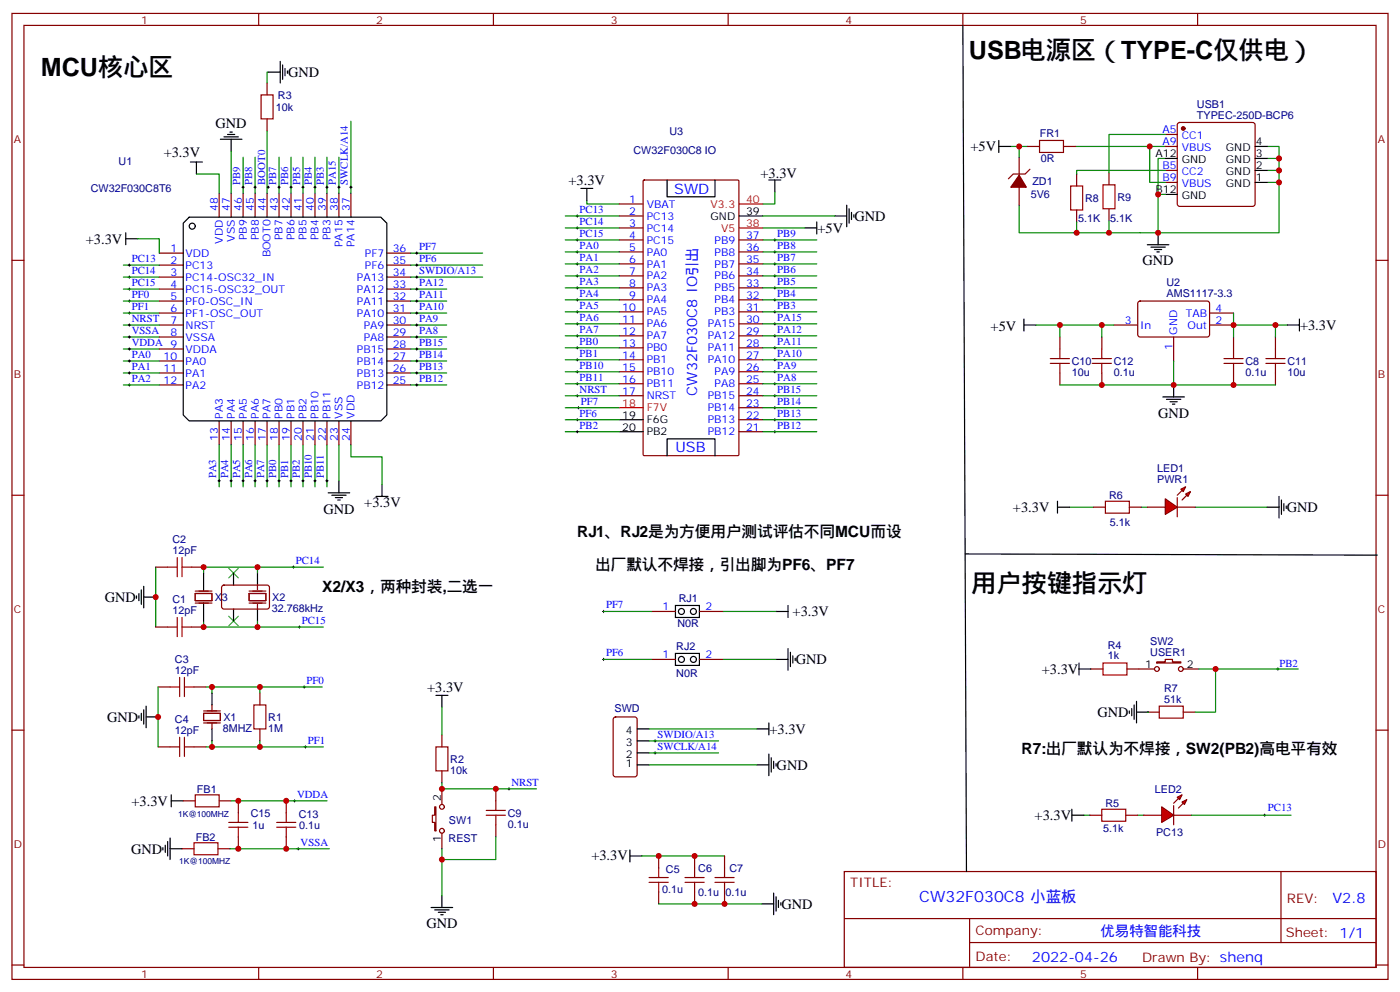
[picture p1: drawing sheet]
<svg xmlns="http://www.w3.org/2000/svg" width="412mm" height="292mm" viewBox="0 0 412 292" stroke-linecap="round" stroke-linejoin="round" font-family="sans-serif">
<g fill="none" stroke="#870000" stroke-width=".35">
<path d="M3.5 4h405.4v284.3h-405.4zM7.1 7.5h398.2v277.3h-398.2zM76.2 4v3.5M145.3 4v3.5M214.5 4v3.5M283.6 4v3.5M352.8 4v3.5M189.5 53.2l.3-.2h27.5l.3 .2 .1 80.6-.2 .3h-27.7l-.3-.2zM3.5 76.6h3.6M182.4 74.2h7M182.4 77.7h7M182.4 70.6h7"/>
<path d="M182.4 63.6h7M182.4 67.1h7M182.4 60h7M217.7 74.2h7M217.7 77.7h7M217.7 70.6h7M405.3 76.6h3.6M182.4 98.8h7M182.4 95.3h7M182.4 81.2h7M182.4 84.7h7M182.4 88.3h7"/>
<path d="M182.4 91.8h7M217.7 98.8h7M217.7 95.3h7M217.7 81.2h7M217.7 84.7h7M217.7 88.3h7M217.7 91.8h7M182.4 116.5h7M182.4 105.9h7M182.4 102.4h7M182.4 113h7M182.4 109.4h7"/>
<path d="M217.7 116.5h7M217.7 105.9h7M217.7 102.4h7M217.7 113h7M217.7 109.4h7M217.7 127.1h7M217.7 123.5h7M217.7 120h7M3.5 145.8h3.6M322.1 149.3h3.5M332.7 149.3h3.5M405.3 145.8h3.6"/>
<path d="M3.5 214.9h3.6M405.3 214.9h3.6M70.2 235.7v3.6M321 240h3.6M331.6 240h3.5M53.6 249.8h3.5M64.2 249.8h3.5M70.2 246.3v3.5M248.7 256.5h156.6v28.3h-156.6zM377.3 256.6v20.8M248.7 270.4h156.5M285.6 277.4h119.6"/>
<path d="M285.6 270.4v14.1M3.5 284.1h3.6M76.2 284.8v3.5M145.3 284.8v3.5M214.5 284.8v3.5M283.6 284.8v3.5M352.8 284.8v3.5M405.3 284.1h3.6"/>
</g>
<path d="M172.9 59v1h9.5M36.3 99.2h10.6M36.3 102.7h10.6M315 149.3h7.1M336.2 149.3h1.8M352.1 149.3h21.1M60 166.9h35.2M60 184.6h35.2M319.3 240h1.7M335.1 240h1.8" fill="none" stroke="#008700" stroke-width=".35"/>
<g fill="none" stroke="#000" stroke-width=".29">
<path d="M37.7 99.2h.8M38.1 98.8v.8M37.7 102.7h.8M38.1 102.4v.7M86.1 166.9h.7M86.4 166.6v.7M87.8 184.6h.7M88.2 184.2v.7M86.4 235.7h.7M86.8 235.4v.7M372.2 240h.7M372.5 239.6v.7"/>
<path d="M87.5 249.8h.7M87.8 249.5v.7"/>
</g>
<g fill="none" stroke="#000" stroke-width=".35">
<path d="M171.1 55.5h3.5M172.9 55.5v3.5M196.5 53v4.9h14.1v-4.9M217.7 63.6h7M182.4 123.5h7M182.4 127.1h7M196.5 134.1v-4.9h14.1v4.9M311.5 149.3h3.5M311.5 147.5v3.6M373.2 149.3h3.6M376.8 146.1v6.4M377.5 147.2v4.2"/>
<path d="M378.2 148.2v2.2M378.9 148.9v.7M223 214.6h3.5M226.5 212.8v3.5M50.4 235.7h3.6M50.4 234v3.5M315.7 240h3.6M315.7 238.2v3.5"/>
</g>
<path d="M325.6 147.5h7.1v3.6h-7.1zM70.2 239.3v2.8M324.6 238.2h7v3.5h-7zM57.1 248.1h7.1v3.5h-7.1zM67.4 243.5h5.6M67.4 242.1h5.6M70.2 243.5v2.8" fill="none" stroke="#a10000" stroke-width=".35"/>
<path d="M217.7 60h7M217.7 67.1h7M182.4 120h7" fill="none" stroke="#f00" stroke-width=".35"/>
<path d="M67.4 167.3l2.8 2.8M70.2 167.3l-2.8 2.8M67.4 181.4l2.8 2.8M70.2 181.4l-2.8 2.8" fill="none" stroke="#3c3" stroke-width=".35"/>
<g fill="#f00" stroke="#870000" stroke-width=".35">
<path d="M343.3 146.8l3.5 2.5-3.5 2.1z"/>
<path d="M346.8 146.5v5.6z"/>
</g>
<g fill="#870000" stroke="#870000" stroke-width=".35">
<path d="M346.8 145.8l1.4-1.4z"/>
<path d="M348.2 147.2l1.4-1.4z"/>
</g>
<g fill="#f00" stroke="#870000" stroke-width=".35">
<path d="M347.8 144l1.4-.7-.7 1.4z"/>
<path d="M349.2 145.4l1.5-.7-.7 1.4z"/>
</g>
<path d="M338 149.3h5.3M346.8 149.3h5.3" fill="none" stroke="#870000" stroke-width=".35"/>
<g fill="#f00" stroke="#870000" stroke-width=".35">
<path d="M342.2 237.5l3.5 2.5-3.5 2.1z"/>
<path d="M345.7 237.1v5.7z"/>
</g>
<g fill="#870000" stroke="#870000" stroke-width=".35">
<path d="M345.7 236.4l1.4-1.4z"/>
<path d="M347.1 237.8l1.4-1.4z"/>
</g>
<g fill="#f00" stroke="#870000" stroke-width=".35">
<path d="M346.8 234.7l1.4-.7-.7 1.4z"/>
<path d="M348.2 236.1l1.4-.7-.7 1.4z"/>
</g>
<g fill="none" stroke="#870000" stroke-width=".35">
<path d="M78.7 24.4v3.5M78.7 35v3.5M343.3 39.6h3.5M347 36.3l.5-.2h21.5l.5 .2 .2 .5v23.2l-.2 .5-.5 .2h-21.5l-.5-.2-.2-.5v-23.2zM64.6 56.9v7M68.1 56.9v7M71.6 56.9v7M75.1 56.9v7M78.7 56.9v7M82.2 56.9v7M85.7 56.9v7M89.3 56.9v7"/>
<path d="M92.8 56.9v7M96.3 56.9v7M99.8 56.9v7M103.4 56.9v7M300.2 46.3v5.3M300.2 55.1v5.3M302.7 43.1h3.5M303.4 49.8l-1.4 1.4h-3.6l-1.4 1.4M313.3 43.1h3.5M317.1 51.2v3.6M326.7 50.9v3.5M343.3 43.1h3.5"/>
<path d="M343.3 50.2h3.5M343.3 53.7h3.5M46.9 78h7.1M46.9 74.5h7.1M113.9 78h7.1M113.9 74.5h7.1M317.1 61.8v3.5M326.7 61.5v3.5M46.9 99.2h7.1M46.9 95.7h7.1M46.9 92.1h7.1M46.9 88.6h7.1"/>
<path d="M46.9 85.1h7.1M46.9 81.6h7.1M113.9 99.2h7.1M113.9 95.7h7.1M113.9 92.1h7.1M113.9 88.6h7.1M113.9 85.1h7.1M113.9 81.6h7.1M312.2 99.2v3.5M324.6 99.2v3.5M328.1 95.7h7M335.4 88.8l.4-.2 20.1 .1 .4 .6-.1 9.5-.6 .4-20-.1-.5-.6v-9.2z"/>
<path d="M345.7 99.2v7.1M356.3 95.7h7.1M356.3 92.1h7.1M363.4 99.2v3.5M375.7 99.2v3.5M46.9 113.3h7.1M46.9 109.8h7.1M46.9 106.3h7.1M46.9 102.7h7.1M113.9 113.3h7.1M113.9 109.8h7.1M113.9 106.3h7.1"/>
<path d="M113.9 102.7h7.1M312.2 109.8v3.5M324.6 109.8v3.5M363.4 109.8v3.5M375.7 109.8v3.5M64.6 123.9v7.1M68.1 123.9v7.1M71.6 123.9v7.1M75.1 123.9v7.1M78.7 123.9v7.1M82.2 123.9v7.1M85.7 123.9v7.1"/>
<path d="M89.3 123.9v7.1M92.8 123.9v7.1M96.3 123.9v7.1M99.8 123.9v7.1M103.4 123.9v7.1M45.9 166.9h3.5M56.4 166.9h3.6M65.5 172.4l.5-.2 12.9 .1 .5 .6-.1 6-.6 .4-13-.1-.4-.6v-5.7zM191.9 180h7.1M206 180h7.1M45.9 184.6h3.5M56.4 184.6h3.6"/>
<path d="M191.9 194.1h7.1M206 194.1h7.1M321.4 196.9h3.5M332 196.9h8.1M340.8 194.8h2.5v-.7h2.1v.7h2.4v.4h-7zM348.5 196.9h4.6M46.6 219.9h3.5M46.6 202.2h3.5M57.1 219.9h3.6M57.1 202.2h3.6M60 210h4.9v2.1h-4.9zM60 209.3h4.9"/>
<path d="M60 212.8h4.9M62.4 207.5v1.8M62.4 212.8v1.8M76.6 204v3.5M76.6 214.6v3.5M130.2 216.3v3.6M180.9 211.2l.4-.2h5.7l.6 .5 .1 16.5-.5 .6-5.9 .1-.6-.5-.1-16.5zM338 209.6h3.5M348.5 209.6h3.6M54 235.7h3.5M64.6 235.7h3.5M84.3 235.7v3.6"/>
<path d="M128.1 237.5h.3v7h-.3v-2.4h-.7v-2.1h.7zM130.2 226.9v3.5M130.2 232.2v4.6M146 232.2v3.5M336.9 240h5.3M345.7 240h5.3M84.3 246.3v3.5M130.2 245.3v4.5M146 242.8v3.5M194 252v3.5M204.6 252v3.5M213.4 252v3.5"/>
<path d="M194 262.5v3.6M204.6 262.5v3.6M213.4 262.5v3.6"/>
<circle cx="340.8" cy="196.9" r=".71"/>
<circle cx="347.8" cy="196.9" r=".71"/>
<circle cx="130.2" cy="237.5" r=".71"/>
<circle cx="130.2" cy="244.5" r=".71"/>
</g>
<g fill="none" stroke="#a10000" stroke-width=".35">
<path d="M76.9 27.9h3.5v7.1h-3.5zM306.2 41.3h7.1v3.6h-7.1zM315.4 54.8h3.5v7h-3.5zM324.9 54.4h3.5v7.1h-3.5zM309.4 105.6h5.6M309.4 107h5.6M312.2 102.7v2.9M312.2 107v2.8M321.7 105.6h5.7M321.7 107h5.7M324.6 102.7v2.9M324.6 107v2.8"/>
<path d="M360.5 105.6h5.7M360.5 107h5.7M363.4 102.7v2.9M363.4 107v2.8M372.9 105.6h5.6M372.9 107h5.6M375.7 102.7v2.9M375.7 107v2.8M49.4 166.9h2.8M52.2 164.1v5.7M53.6 164.1v5.7M53.6 166.9h2.8"/>
<path d="M49.4 184.6h2.8M52.2 181.8v5.6M52.9 199.4v5.6M53.6 181.8v5.6M53.6 184.6h2.8M54.3 199.4v5.6M324.9 195.2h7.1v3.5h-7.1zM50.1 219.9h2.8M50.1 202.2h2.8M52.9 217v5.7M54.3 219.9h2.8M54.3 217v5.7"/>
<path d="M54.3 202.2h2.8M74.8 207.5h3.5v7.1h-3.5zM128.4 219.9h3.5v7h-3.5zM341.5 207.9h7v3.5h-7zM57.5 234h7.1v3.5h-7.1zM84.3 239.3v2.8M143.2 240h5.7M143.2 238.5h5.7M146 235.7v2.8M146 240v2.8M81.5 242.1h5.6M81.5 243.5h5.6"/>
<path d="M84.3 243.5v2.8M191.2 259.7h5.6M191.2 258.3h5.6M194 255.5v2.8M194 259.7v2.8M201.8 259.7h5.6M201.8 258.3h5.6M204.6 255.5v2.8M204.6 259.7v2.8M210.6 259.7h5.7M210.6 258.3h5.7M213.4 255.5v2.8"/>
<path d="M213.4 259.7v2.8"/>
</g>
<g fill="none" stroke="#008700" stroke-width=".35">
<path d="M78.7 38.5v18.4M79 21.2h-.3v3.2M103.4 35.7v21.2M343.3 39.6h-16.6v11.3M57.9 51.2h6.7v5.7M68.1 44.5v12.4M71.6 46.3v10.6M75.1 46.3v10.6M82.2 46.3v10.6M85.7 46.3v10.6M89.3 46.3v10.6M92.8 46.3v10.6"/>
<path d="M96.3 46.3v10.6M99.8 46.3v10.6M228.2 56.5v3.5h-3.5M297.7 43.1h5M300.2 43.1v3.2M316.8 43.1h26.5M338.7 43.1v10.6h4.6M341.1 57.2h2.2M343.3 46.6h-2.2v21.9M343.3 50.2h-26.2v1M373.2 43.1h3.6v10.6h-3.6M373.2 50.2h3.6"/>
<path d="M373.2 46.6h3.6M376.8 53.7v14.8h-76.6v-8.1M36.3 78h10.6M40.6 70.3h6.3v4.2M121 78h21.2M121 74.5h21.2M166.5 63.6h15.9M166.5 67.1h15.9M166.5 70.6h15.9M166.5 74.2h15.9M166.5 77.7h15.9M224.7 63.6h21.2"/>
<path d="M224.7 67.1h12.4M224.7 70.6h15.9M224.7 74.2h15.9M224.7 77.7h15.9M317.1 65.3v3.2M326.7 65v3.5M36.3 95.7h10.6M36.3 81.6h10.6M36.3 85.1h10.6M36.3 88.6h10.6M36.3 92.1h10.6M121 81.6h21.2"/>
<path d="M121 85.1h10.6M121 88.6h10.6M121 92.1h10.6M121 95.7h10.6M121 99.2h10.6M166.5 95.3h15.9M166.5 98.8h15.9M166.5 91.8h15.9M166.5 81.2h15.9M166.5 84.7h15.9M166.5 88.3h15.9M224.7 95.3h15.9"/>
<path d="M224.7 98.8h15.9M224.7 91.8h15.9M224.7 81.2h15.9M224.7 84.7h15.9M224.7 88.3h15.9M305.2 95.7h22.9M312.2 95.7v3.5M324.6 95.7v3.5M363.4 92.1v3.6h15.8M363.4 95.7v3.5M375.7 95.7v3.5M36.3 106.3h10.6"/>
<path d="M36.3 113.3h10.6M36.3 109.8h10.6M121 102.7h10.6M121 106.3h10.6M121 109.8h10.6M121 113.3h10.6M166.5 102.4h15.9M166.5 105.9h15.9M166.5 109.4h15.9M166.5 113h15.9M166.5 116.5h15.9M224.7 102.4h15.9"/>
<path d="M224.7 105.9h15.9M224.7 109.4h15.9M224.7 113h15.9M224.7 116.5h15.9M312.2 113.3h63.5M345.7 106.3v7M64.6 131v12.3M68.1 131v12.3M71.6 131v12.3M75.1 131v12.3M78.7 131v12.3M82.2 131v12.3"/>
<path d="M85.7 131v12.3M89.3 131v12.3M92.8 131v12.3M96.3 131v12.3M99.8 131v10.5M103.4 131v3.5h9.1v8.1M166.5 120h15.9M166.5 123.5h15.9M166.5 127.1h15.9M224.7 127.1h15.9M224.7 123.5h15.9M224.7 120h15.9"/>
<path d="M45.9 166.9v17.7M60 166.9v1.8M75.8 166.9v1.8M177.8 180h14.1M213.1 180h15.5M60 182.8v1.8M75.8 182.8v1.8M177.8 194.1h14.1M213.1 194.1h15.5M353.1 196.9h29.3M358.1 196.9v12.7h-6M46.6 202.2v17.7"/>
<path d="M60.7 202.2h1.7v1.8M62.4 202.2h14.2v1.8M62.4 218.1v1.8h-1.7M76.6 218.1v1.8h-14.2M76.6 202.2h18.3M76.6 219.9h18.6M130.2 208.2v8.1M191.2 214.6h31.8M191.2 218.1h20.5M338 209.6h.3M68.1 235.7h28.2M130.2 230.4v1.8h27.8"/>
<path d="M191.2 225.1h31.8M191.2 221.6h20.5M351 240h29.3M67.7 249.8h29.3M130.2 249.8v3.2M146 246.3v6.7h-15.8v10.6M189.1 252h24.3M194 266.1h30.4"/>
</g>
<g fill="#870000" stroke="#870000" stroke-width=".35">
<path d="M300.2 51.6l2.1 3.5h-4.6z"/>
<circle cx="348.5" cy="37.8" r=".53"/>
</g>
<g fill="none" stroke="#000" stroke-width=".35">
<path d="M82.5 18.1v6.3M83.3 19.1v4.3M283.6 7.5l1.1 249M67 39.6h2.1M67.7 38.9h.7M79 21.2h3.5M84 20.2v2.1M84.7 20.9v.7M56.1 47.7h3.5M57.9 47.7v3.5M64.9 41h6.4M66 40.3h4.2"/>
<path d="M68.1 41v3.5M226.5 53h3.5M228.2 53v3.5M294.2 43.1h3.5M294.2 41.3v3.6M343.3 46.6h3.5M343.3 57.2h3.5M369.7 43.1h3.5M369.7 46.6h3.5M369.7 53.7h3.5M369.7 50.2h3.5M37 70.3h3.6"/>
<path d="M37 68.5v3.5M55.7 63.9h56.5l1.7 1.8v56.4l-1.7 1.8h-56.5l-1.7-1.8v-56.4zM237.1 67.1h3.5M240.6 65.3v3.6M245.9 63.6h3.5M249.4 60.4v6.3M250.1 61.5v4.2M250.8 62.5v2.1M251.5 63.2v.7M338 72h6.3M339 72.7h4.3M340.1 73.4h2.1"/>
<path d="M340.8 74.2h.7M341.1 68.5v3.5M301.6 95.7h3.6M301.6 93.9v3.5M379.2 95.7h3.6M382.8 93.9v3.5M342.5 116.8h6.4M343.6 117.5h4.2M344.7 118.3h2.1M345.4 119h.7M345.7 113.3v3.5M96.7 145.1h6.3"/>
<path d="M97.7 145.8h4.3M98.8 146.5h2.1M99.5 147.2h.7M99.8 141.5v3.6M110.8 146.1h3.5M112.5 142.6v3.5M40.2 175.4v.7M40.9 174.7v2.1M41.6 173.6v4.3M42.3 175.8h3.6M42.3 172.6v6.3M60 168.7v5.3"/>
<path d="M60 177.5v5.3M68.8 168.7v3.5M68.8 179.3v3.5M75.8 168.7v3.5M75.8 179.3v3.5M199 178.2h7v3.6h-7zM228.6 180h3.5M232.1 178.2v3.6M284.3 163.1l121.4 .3M199 192.3h7v3.6h-7zM228.6 194.1h3.5M232.1 190.9v6.4"/>
<path d="M232.8 192v4.2M233.5 193v2.2M234.2 193.7v.8M317.9 196.9h3.5M317.9 195.2v3.5M40.9 210.7v.7M41.6 210v2.1M42.3 208.9v4.2M43 211h3.6M43 207.9v6.3M62.4 204v3.5M62.4 214.6v3.5"/>
<path d="M128.4 204.7h3.5M130.2 204.7v3.5M187.7 218.1h3.5M187.7 214.6h3.5M332.7 209.3v.7M333.4 208.6v2.1M334.1 207.5v4.2M334.8 209.6h3.5M334.8 206.4v6.4M187.7 225.1h3.5M187.7 221.6h3.5M223 225.1h3.5"/>
<path d="M226.5 222v6.3M227.2 223v4.3M227.9 224.1v2.1M228.6 224.8v.7M48 249.5v.7M48.7 248.8v2.1M49.4 247.7v4.3M50.1 249.8h3.5M50.1 246.7v6.3M185.6 252h3.5M185.6 250.2v3.5M127 267.1h6.3"/>
<path d="M128.1 267.8h4.2M129.1 268.5h2.1M129.8 269.2h.7M130.2 263.6v3.5M224.4 266.1h3.5M227.9 262.9v6.3M228.6 263.9v4.3M229.3 265v2.1M230 265.7v.7"/>
<circle cx="56.6" cy="66.6" r=".88"/>
<circle cx="200.7" cy="180" r=".88"/>
<circle cx="204.3" cy="180" r=".88"/>
<circle cx="200.7" cy="194.1" r=".88"/>
<circle cx="204.3" cy="194.1" r=".88"/>
</g>
<g fill="none" stroke="#000" stroke-width=".29">
<path d="M71.3 55.1h.7M71.6 54.8v.7M74.8 55.1h.7M75.1 54.8v.7M78.7 55.1h.7M79 54.8v.7M81.8 55.1h.7M82.2 54.8v.7M85.4 55.1h.7M85.7 54.8v.7M88.9 55.1h.7M89.3 54.8v.7"/>
<path d="M92.4 55.1h.7M92.8 54.8v.7M96 55.1h.7M96.3 54.8v.7M99.5 55.1h.7M99.8 54.8v.7M103 55.1h.7M103.4 54.8v.7M37.7 78h.8M38.1 77.7v.7M122.4 78h.7M122.4 74.5h.7"/>
<path d="M122.8 74.2v.7M122.8 77.7v.7M169.7 70.6h.7M169.7 74.2h.7M169.7 77.7h.7M169.7 67.1h.7M169.7 63.6h.7M170 63.2v.7M170 66.7v.8M170 70.3v.7M170 73.8v.7M170 77.3v.7"/>
<path d="M227.9 70.6h.7M227.9 74.2h.7M227.9 77.7h.7M228.2 70.3v.7M228.2 73.8v.7M228.2 77.3v.7M37.7 81.6h.8M37.7 85.1h.8M37.7 92.1h.8M37.7 88.6h.8M37.7 95.7h.8M38.1 81.2v.7"/>
<path d="M38.1 84.7v.7M38.1 88.3v.7M38.1 91.8v.7M38.1 95.3v.7M122.4 81.6h.7M122.4 85.1h.7M122.4 92.1h.7M122.4 88.6h.7M122.4 99.2h.7M122.4 95.7h.7M122.8 81.2v.7M122.8 84.7v.7"/>
<path d="M122.8 88.3v.7M122.8 91.8v.7M122.8 95.3v.7M122.8 98.8v.8M169.7 81.2h.7M169.7 84.7h.7M169.7 88.3h.7M169.7 91.8h.7M169.7 95.3h.7M169.7 98.8h.7M170 80.9v.7M170 84.4v.7"/>
<path d="M170 87.9v.7M170 91.4v.7M170 95v.7M170 98.5v.7M227.9 81.2h.7M227.9 84.7h.7M227.9 88.3h.7M227.9 91.8h.7M227.9 95.3h.7M227.9 98.8h.7M228.2 80.9v.7M228.2 84.4v.7"/>
<path d="M228.2 87.9v.7M228.2 91.4v.7M228.2 95v.7M228.2 98.5v.7M37.7 106.3h.8M37.7 109.8h.8M37.7 113.3h.8M38.1 105.9v.7M38.1 109.4v.7M38.1 113v.7M122.4 106.3h.7M122.4 109.8h.7"/>
<path d="M122.4 113.3h.7M122.4 102.7h.7M122.8 102.4v.7M122.8 105.9v.7M122.8 109.4v.7M122.8 113v.7M169.7 116.5h.7M169.7 113h.7M169.7 109.4h.7M169.7 105.9h.7M169.7 102.4h.7M170 102v.7"/>
<path d="M170 105.6v.7M170 109.1v.7M170 112.6v.7M170 116.1v.7M170.4 119.7v.7M227.9 116.5h.7M227.9 113h.7M227.9 109.4h.7M227.9 105.9h.7M227.9 102.4h.7M228.2 102v.7M228.2 105.6v.7"/>
<path d="M228.2 109.1v.7M228.2 112.6v.7M228.2 116.1v.7M228.2 119.7v.7M169.7 123.5h.7M169.7 127.1h.7M170 123.2v.7M170 126.7v.7M170 120h.7M227.9 120h.7M227.9 123.5h.7M227.9 127.1h.7"/>
<path d="M228.2 123.2v.7M228.2 126.7v.7M64.2 141.5h.7M64.6 141.2v.7M67.7 141.5h.7M68.1 141.2v.7M71.3 141.5h.7M71.6 141.2v.7M74.8 141.5h.7M75.1 141.2v.7M78.3 141.5h.7M78.7 141.2v.7"/>
<path d="M81.8 141.5h.7M82.2 141.2v.7M85.4 141.5h.7M85.7 141.2v.7M88.9 141.5h.7M89.3 141.2v.7M92.4 141.5h.7M92.8 141.2v.7M96 141.5h.7M96.3 141.2v.7M177.4 180h.8M177.8 179.6v.7"/>
<path d="M177.4 194.1h.8M177.8 193.7v.8M376.1 196.9h.7M376.4 196.6v.7M89.3 202.2h.7M89.6 219.9h.7M89.6 201.9v.7M90 219.5v.7M192.6 218.1h.7M193 217.7v.7M149.6 232.2h.7M149.9 231.8v.8"/>
<path d="M192.6 221.6h.7M193 221.3v.7"/>
</g>
<path d="M57.5 174.7h4.9v2.1h-4.9zM57.5 174h4.9M57.5 177.5h4.9" fill="none" stroke="#871200" stroke-width=".35"/>
<path d="M73.4 174.7h4.9v2.1h-4.9zM73.4 177.5h4.9M73.4 174h4.9M75.8 172.2v1.4M75.8 177.9v1.4" fill="none" stroke="#870012" stroke-width=".35"/>
<g fill="#c00">
<circle cx="376.8" cy="53.7" r=".88"/>
<circle cx="376.8" cy="50.2" r=".88"/>
<circle cx="376.8" cy="46.6" r=".88"/>
<circle cx="45.9" cy="175.8" r=".88"/>
<circle cx="75.8" cy="166.9" r=".88"/>
<circle cx="75.8" cy="184.6" r=".88"/>
<circle cx="60" cy="166.9" r=".88"/>
<circle cx="60" cy="184.6" r=".88"/>
<circle cx="312.2" cy="95.7" r=".88"/>
<circle cx="363.4" cy="113.3" r=".88"/>
<circle cx="194" cy="252" r=".88"/>
<circle cx="204.6" cy="266.1" r=".88"/>
<circle cx="204.6" cy="252" r=".88"/>
<circle cx="213.4" cy="266.1" r=".88"/>
<circle cx="76.6" cy="202.2" r=".88"/>
<circle cx="62.4" cy="202.2" r=".88"/>
<circle cx="62.4" cy="219.9" r=".88"/>
<circle cx="324.6" cy="95.7" r=".88"/>
<circle cx="363.4" cy="95.7" r=".88"/>
<circle cx="375.7" cy="95.7" r=".88"/>
<circle cx="46.6" cy="211" r=".88"/>
<circle cx="70.2" cy="235.7" r=".88"/>
<circle cx="84.3" cy="235.7" r=".88"/>
<circle cx="130.2" cy="232.2" r=".88"/>
<circle cx="146.1" cy="232.2" r=".88"/>
<circle cx="70.2" cy="249.8" r=".88"/>
<circle cx="84.3" cy="249.8" r=".88"/>
<circle cx="76.6" cy="219.9" r=".88"/>
<circle cx="324.6" cy="113.3" r=".88"/>
<circle cx="345.7" cy="113.3" r=".88"/>
<circle cx="130.2" cy="253" r=".88"/>
<circle cx="358.1" cy="196.9" r=".88"/>
<circle cx="338.7" cy="43.1" r=".88"/>
<circle cx="300.2" cy="43.1" r=".88"/>
<circle cx="317.1" cy="68.5" r=".88"/>
<circle cx="326.7" cy="68.5" r=".88"/>
<circle cx="341.1" cy="68.5" r=".88"/>
<circle cx="341.1" cy="57.2" r=".88"/>
</g>
<g font-size="7.4">
<text x="285.4" y="17.4">USB电源区（TYPE-C仅供电）</text>
<text x="12" y="22.3">MCU核心区</text>
<text x="286.1" y="174.3">用户按键指示灯</text>
</g>
<g font-size="4.6">
<text x="170" y="158.1">RJ1、RJ2是为方便用户测试评估不同MCU而设</text>
<text x="175.3" y="167.6">出厂默认不焊接，引出脚为PF6、PF7</text>
<text x="94.9" y="174.3">X2/X3，两种封装,二选一</text>
<text x="300.9" y="222">R7:出厂默认为不焊接，SW2(PB2)高电平有效</text>
</g>
<text font-size="4.6" fill="#00f" x="270.8" y="265.6">CW32F030C8 小蓝板</text>
<g font-size="4.2">
<text x="84.8" y="22.6">GND</text>
<text x="63.5" y="37.8">GND</text>
<text x="48.2" y="46.3">+3.3V</text>
<text x="285.9" y="44.5">+5V</text>
<text x="224" y="52.3">+3.3V</text>
<text x="167.5" y="54.3">+3.3V</text>
<text x="251.7" y="65">GND</text>
<text x="25.3" y="71.7">+3.3V</text>
<text x="240.8" y="68.5">+5V</text>
<text x="336.6" y="78.1">GND</text>
<text x="291.8" y="97.4">+5V</text>
<text x="382.9" y="97.1">+3.3V</text>
<text x="341.1" y="122.9">GND</text>
<text x="107.3" y="149.3">+3.3V</text>
<text x="95.3" y="151.2">GND</text>
<text x="298.4" y="150.7">+3.3V</text>
<text x="379.1" y="150.7">GND</text>
<text x="30.9" y="177.2">GND</text>
<text x="233.5" y="181.4">+3.3V</text>
<text x="234.4" y="195.6">GND</text>
<text x="125.8" y="203.6">+3.3V</text>
<text x="306.9" y="198.3">+3.3V</text>
<text x="31.6" y="212.5">GND</text>
<text x="226.7" y="216">+3.3V</text>
<text x="323.3" y="211">GND</text>
<text x="228.8" y="226.6">GND</text>
<text x="38.7" y="237.1">+3.3V</text>
<text x="304.8" y="241.4">+3.3V</text>
<text x="38.6" y="251.3">GND</text>
<text x="174.2" y="253">+3.3V</text>
<text x="230.2" y="267.5">GND</text>
<text x="125.6" y="273.2">GND</text>
</g>
<g font-size="4.2" fill="#00f">
<text x="198.6" y="57.2">SWD</text>
<text x="205.3" y="116.5" transform="rotate(-90 205.3 116.5)">CW32F030C8 IO引出</text>
<text x="199" y="133.1">USB</text>
<text x="392.5" y="265.8">V2.8</text>
<text x="324.2" y="275.6">优易特智能科技</text>
<text x="304" y="283.2">2022-04-26</text>
</g>
<g font-size="3.9" fill="#800">
<text x="250.5" y="261.1">TITLE:</text>
<text x="379.1" y="265.8">REV:</text>
<text x="287.4" y="275.3">Company:</text>
<text x="378.7" y="275.9">Sheet: 1/1</text>
<text x="287.4" y="283">Date:</text>
<text x="336.4" y="283.1">Drawn By: shenq</text>
</g>
<g font-size="3.2" fill="#800">
<text x="41.6" y="6.9">1</text>
<text x="110.8" y="6.9">2</text>
<text x="179.9" y="6.9">3</text>
<text x="249.1" y="6.9">4</text>
<text x="318.2" y="6.9">5</text>
<text x="4.1" y="42.1">A</text>
<text x="405.9" y="42.1">A</text>
<text x="4.1" y="111.2">B</text>
<text x="405.9" y="111.2">B</text>
<text x="4.1" y="180.3">C</text>
<text x="405.9" y="180.3">C</text>
<text x="4.1" y="249.5">D</text>
<text x="405.9" y="249.5">D</text>
<text x="41.6" y="287.8">1</text>
<text x="110.8" y="287.8">2</text>
<text x="179.9" y="287.8">3</text>
<text x="249.1" y="287.8">4</text>
<text x="318.2" y="287.8">5</text>
</g>
<g font-size="3.2" fill="#000080">
<text x="81.9" y="29.1">R3</text>
<text x="81.3" y="32.6">10k</text>
<text x="352.6" y="35">TYPEC-250D-BCP6</text>
<text x="352.6" y="31.8">USB1</text>
<text x="197.2" y="39.7">U3</text>
<text x="306.3" y="40.4">FR1</text>
<text x="186.6" y="45.4">CW32F030C8 IO</text>
<text x="306.6" y="47.8">0R</text>
<text x="34.9" y="48.6">U1</text>
<text x="26.7" y="56.4">CW32F030C8T6</text>
<text x="303.6" y="58.4">5V6</text>
<text x="304.1" y="54.5">ZD1</text>
<text x="319.6" y="59.4">R8</text>
<text x="329.1" y="59.1">R9</text>
<text x="317.6" y="65.4">5.1K</text>
<text x="327" y="65.3">5.1K</text>
<text x="343.6" y="87.5">AMS1117-3.3</text>
<text x="343.6" y="84.2">U2</text>
<text x="315.7" y="107.4">C10</text>
<text x="328.1" y="107.4">C12</text>
<text x="366.9" y="107.4">C8</text>
<text x="379.2" y="107.4">C11</text>
<text x="315.7" y="110.5">10u</text>
<text x="328.1" y="110.5">0.1u</text>
<text x="366.9" y="110.6">0.1u</text>
<text x="379.2" y="110.6">10u</text>
<text x="340.9" y="142.2">PWR1</text>
<text x="340.9" y="139.1">LED1</text>
<text x="326.7" y="146.9">R6</text>
<text x="326.9" y="154.7">5.1k</text>
<text x="50.8" y="159.9">C2</text>
<text x="50.8" y="163.1">12pF</text>
<text x="50.8" y="177.5">C1</text>
<text x="63.3" y="176.9">X3</text>
<text x="80.2" y="176.9">X2</text>
<text x="199.9" y="177.3">RJ1</text>
<text x="50.8" y="180.7">12pF</text>
<text x="80.1" y="180.1">32.768kHz</text>
<text x="199.6" y="184.7">N0R</text>
<text x="199.2" y="191.4">RJ2</text>
<text x="326.3" y="191">R4</text>
<text x="338.8" y="189.9">SW2</text>
<text x="51.5" y="195.2">C3</text>
<text x="326.3" y="194.1">1k</text>
<text x="338.8" y="193">USER1</text>
<text x="51.5" y="198.3">12pF</text>
<text x="199.2" y="199.1">N0R</text>
<text x="342.9" y="203.7">R7</text>
<text x="181" y="209.7">SWD</text>
<text x="342.9" y="206.8">51k</text>
<text x="51.5" y="216">12pF</text>
<text x="51.5" y="212.9">C4</text>
<text x="65.6" y="215.4">8MHZ</text>
<text x="65.8" y="212.2">X1</text>
<text x="79" y="215.3">1M</text>
<text x="79" y="212.2">R1</text>
<text x="132.6" y="227.7">10k</text>
<text x="132.6" y="224.6">R2</text>
<text x="58" y="233.3">FB1</text>
<text x="340.2" y="233.3">LED2</text>
<text x="325.6" y="237.6">R5</text>
<text x="73.9" y="240.4">C15</text>
<text x="74.4" y="243.9">1u</text>
<text x="88" y="240.8">C13</text>
<text x="88.2" y="243.9">0.1u</text>
<text x="132.3" y="242.6">SW1</text>
<text x="149.6" y="243.6">0.1u</text>
<text x="149.6" y="240.4">C9</text>
<text x="325" y="245">5.1k</text>
<text x="57.7" y="247.5">FB2</text>
<text x="132.1" y="247.8">REST</text>
<text x="340.6" y="246">PC13</text>
<text x="196.2" y="257">C5</text>
<text x="205.7" y="256.6">C6</text>
<text x="214.9" y="256.6">C7</text>
<text x="195.1" y="263">0.1u</text>
<text x="205.6" y="263.7">0.1u</text>
<text x="213.8" y="263.7">0.1u</text>
</g>
<g font-size="3.2" fill="#00f">
<text x="342.4" y="39.2">A5</text>
<text x="348.1" y="41">CC1</text>
<text x="342.4" y="42.8">A9</text>
<text x="348.1" y="44.5">VBUS</text>
<text x="342.4" y="49.8">B5</text>
<text x="342.4" y="53.3">B9</text>
<text x="348.1" y="51.6">CC2</text>
<text x="70.7" y="54.4" transform="rotate(-90 70.7 54.4)">PB9</text>
<text x="74.3" y="54.4" transform="rotate(-90 74.3 54.4)">PB8</text>
<text x="78.1" y="54.4" transform="rotate(-90 78.1 54.4)">BOOT0</text>
<text x="81.3" y="54.4" transform="rotate(-90 81.3 54.4)">PB7</text>
<text x="84.8" y="54.4" transform="rotate(-90 84.8 54.4)">PB6</text>
<text x="88.4" y="54.4" transform="rotate(-90 88.4 54.4)">PB5</text>
<text x="91.9" y="54.4" transform="rotate(-90 91.9 54.4)">PB4</text>
<text x="95.4" y="54.4" transform="rotate(-90 95.4 54.4)">PB3</text>
<text x="99" y="54.4" transform="rotate(-90 99 54.4)">PA15</text>
<text x="102.5" y="54.4" transform="rotate(-90 102.5 54.4)">SWCLK/A14</text>
<text x="185.3" y="59.7">1</text>
<text x="348.1" y="55.1">VBUS</text>
<text x="64.2" y="62.2" transform="rotate(-90 64.2 62.2)">48</text>
<text x="67.7" y="62.2" transform="rotate(-90 67.7 62.2)">47</text>
<text x="71.3" y="62.2" transform="rotate(-90 71.3 62.2)">46</text>
<text x="74.8" y="62.2" transform="rotate(-90 74.8 62.2)">45</text>
<text x="78.3" y="62.2" transform="rotate(-90 78.3 62.2)">44</text>
<text x="81.8" y="62.2" transform="rotate(-90 81.8 62.2)">43</text>
<text x="85.4" y="62.2" transform="rotate(-90 85.4 62.2)">42</text>
<text x="88.9" y="62.2" transform="rotate(-90 88.9 62.2)">41</text>
<text x="92.4" y="62.2" transform="rotate(-90 92.4 62.2)">40</text>
<text x="96" y="62.2" transform="rotate(-90 96 62.2)">39</text>
<text x="99.5" y="62.2" transform="rotate(-90 99.5 62.2)">38</text>
<text x="103" y="62.2" transform="rotate(-90 103 62.2)">37</text>
<text x="170.7" y="62.7">PC13</text>
<text x="185.3" y="63.2">2</text>
<text x="190.5" y="64.6">PC13</text>
<text x="190.5" y="61.1">VBAT</text>
<text x="65.6" y="71.7" transform="rotate(-90 65.6 71.7)">VDD</text>
<text x="69.1" y="71.1" transform="rotate(-90 69.1 71.1)">VSS</text>
<text x="72.7" y="70.7" transform="rotate(-90 72.7 70.7)">PB9</text>
<text x="76.2" y="70.7" transform="rotate(-90 76.2 70.7)">PB8</text>
<text x="83.3" y="70.7" transform="rotate(-90 83.3 70.7)">PB7</text>
<text x="86.8" y="70.7" transform="rotate(-90 86.8 70.7)">PB6</text>
<text x="90.3" y="70.7" transform="rotate(-90 90.3 70.7)">PB5</text>
<text x="93.8" y="70.7" transform="rotate(-90 93.8 70.7)">PB4</text>
<text x="97.4" y="70.7" transform="rotate(-90 97.4 70.7)">PB3</text>
<text x="170.7" y="69.7">PC15</text>
<text x="170.7" y="66.2">PC14</text>
<text x="185.3" y="66.7">3</text>
<text x="185.3" y="70.3">4</text>
<text x="190.5" y="68.2">PC14</text>
<text x="190.5" y="71.7">PC15</text>
<text x="210.5" y="71.7">PB9</text>
<text x="219.8" y="70.3">37</text>
<text x="229" y="69.7">PB9</text>
<text x="38.8" y="77.1">PC13</text>
<text x="50.2" y="74.2">1</text>
<text x="50.2" y="77.7">2</text>
<text x="54.7" y="75.6">VDD</text>
<text x="79.7" y="75.8" transform="rotate(-90 79.7 75.8)">BOOT0</text>
<text x="100.9" y="72.7" transform="rotate(-90 100.9 72.7)">PA15</text>
<text x="104.4" y="72.7" transform="rotate(-90 104.4 72.7)">PA14</text>
<text x="107.5" y="75.6">PF7</text>
<text x="115.7" y="77.7">35</text>
<text x="115.7" y="74.2">36</text>
<text x="123.5" y="73.6">PF7</text>
<text x="123.5" y="77.1">PF6</text>
<text x="170.7" y="76.8">PA1</text>
<text x="170.7" y="73.3">PA0</text>
<text x="185.3" y="73.8">5</text>
<text x="185.3" y="77.3">6</text>
<text x="190.5" y="75.2">PA0</text>
<text x="210.5" y="75.2">PB8</text>
<text x="219.8" y="77.3">35</text>
<text x="219.8" y="73.8">36</text>
<text x="229" y="73.3">PB8</text>
<text x="229" y="76.8">PB7</text>
<text x="38.8" y="80.7">PC14</text>
<text x="50.2" y="81.2">3</text>
<text x="54.7" y="79.1">PC13</text>
<text x="54.7" y="82.6">PC14-OSC32_IN</text>
<text x="105.1" y="82.6">PA13</text>
<text x="107.5" y="79.1">PF6</text>
<text x="115.7" y="81.2">34</text>
<text x="123.5" y="80.7">SWDIO/A13</text>
<text x="170.7" y="83.9">PA3</text>
<text x="170.7" y="80.3">PA2</text>
<text x="185.3" y="80.9">7</text>
<text x="190.5" y="78.7">PA1</text>
<text x="190.5" y="82.3">PA2</text>
<text x="210.5" y="82.3">PB6</text>
<text x="210.5" y="78.7">PB7</text>
<text x="219.8" y="80.9">34</text>
<text x="229" y="80.3">PB6</text>
<text x="229" y="83.9">PB5</text>
<text x="38.8" y="84.2">PC15</text>
<text x="38.8" y="87.7">PF0</text>
<text x="50.2" y="84.7">4</text>
<text x="50.2" y="88.3">5</text>
<text x="54.7" y="86.1">PC15-OSC32_OUT</text>
<text x="54.7" y="89.7">PF0-OSC_IN</text>
<text x="105.1" y="89.7">PA11</text>
<text x="105.1" y="86.1">PA12</text>
<text x="115.7" y="88.3">32</text>
<text x="115.7" y="84.7">33</text>
<text x="123.5" y="87.7">PA11</text>
<text x="123.5" y="84.2">PA12</text>
<text x="170.7" y="87.4">PA4</text>
<text x="185.3" y="84.4">8</text>
<text x="185.3" y="87.9">9</text>
<text x="190.5" y="85.8">PA3</text>
<text x="190.5" y="89.3">PA4</text>
<text x="210.5" y="89.3">PB4</text>
<text x="210.5" y="85.8">PB5</text>
<text x="219.8" y="87.9">32</text>
<text x="219.8" y="84.4">33</text>
<text x="229" y="87.4">PB4</text>
<text x="38.8" y="91.3">PF1</text>
<text x="38.8" y="94.8">NRST</text>
<text x="50.2" y="91.8">6</text>
<text x="50.2" y="95.3">7</text>
<text x="54.7" y="93.2">PF1-OSC_OUT</text>
<text x="105.1" y="93.2">PA10</text>
<text x="115.7" y="95.3">30</text>
<text x="115.7" y="91.8">31</text>
<text x="123.5" y="94.8">PA9</text>
<text x="123.5" y="91.3">PA10</text>
<text x="170.7" y="94.4">PA6</text>
<text x="170.7" y="90.9">PA5</text>
<text x="183.3" y="91.4">10</text>
<text x="183.3" y="95">11</text>
<text x="190.5" y="92.9">PA5</text>
<text x="210.5" y="92.9">PB3</text>
<text x="219.8" y="95">30</text>
<text x="219.8" y="91.4">31</text>
<text x="229" y="90.9">PB3</text>
<text x="229" y="94.4">PA15</text>
<text x="331.4" y="95.3">3</text>
<text x="349.3" y="93.2">TAB</text>
<text x="358.1" y="91.8">4</text>
<text x="358.1" y="95.3">2</text>
<text x="38.8" y="101.9">VDDA 9</text>
<text x="38.8" y="98.3">VSSA</text>
<text x="50.2" y="98.8">8</text>
<text x="54.7" y="96.7">NRST</text>
<text x="54.7" y="100.3">VSSA</text>
<text x="107.1" y="100.3">PA8</text>
<text x="107.1" y="96.7">PA9</text>
<text x="115.7" y="98.8">29</text>
<text x="123.5" y="98.3">PA8</text>
<text x="123.5" y="101.8">PB15</text>
<text x="170.7" y="101.5">PB0</text>
<text x="170.7" y="98">PA7</text>
<text x="183.3" y="98.5">12</text>
<text x="190.5" y="96.4">PA6</text>
<text x="190.5" y="99.9">PA7</text>
<text x="208.5" y="99.9">PA12</text>
<text x="208.5" y="96.4">PA15</text>
<text x="219.8" y="98.5">29</text>
<text x="229" y="98">PA12</text>
<text x="229" y="101.5">PA11</text>
<text x="335.8" y="96.7">In</text>
<text x="346.8" y="98.5" transform="rotate(-90 346.8 98.5)">GND</text>
<text x="349.8" y="96.7">Out</text>
<text x="38.8" y="105.4">PA0</text>
<text x="48.2" y="105.9">10</text>
<text x="54.7" y="103.8">VDDA</text>
<text x="54.7" y="107.3">PA0</text>
<text x="105.1" y="107.3">PB14</text>
<text x="105.1" y="103.8">PB15</text>
<text x="115.7" y="105.9">27</text>
<text x="115.7" y="102.4">28</text>
<text x="123.5" y="105.4">PB14</text>
<text x="170.7" y="105">PB1</text>
<text x="183.3" y="102">13</text>
<text x="183.3" y="105.6">14</text>
<text x="190.5" y="103.4">PB0</text>
<text x="190.5" y="107">PB1</text>
<text x="208.5" y="107">PA10</text>
<text x="208.5" y="103.4">PA11</text>
<text x="219.8" y="105.6">27</text>
<text x="219.8" y="102">28</text>
<text x="229" y="105">PA10</text>
<text x="345.4" y="103" transform="rotate(-90 345.4 103)">1</text>
<text x="38.8" y="108.9">PA1</text>
<text x="38.8" y="112.4">PA2</text>
<text x="48.2" y="109.4">11</text>
<text x="48.2" y="113">12</text>
<text x="54.7" y="110.8">PA1</text>
<text x="105.1" y="110.8">PB13</text>
<text x="115.7" y="113">25</text>
<text x="115.7" y="109.4">26</text>
<text x="123.5" y="108.9">PB13</text>
<text x="123.5" y="112.4">PB12</text>
<text x="170.7" y="112.1">PB11</text>
<text x="170.7" y="108.5">PB10</text>
<text x="183.3" y="109.1">15</text>
<text x="183.3" y="112.6">16</text>
<text x="190.5" y="110.5">PB10</text>
<text x="210.5" y="110.5">PA9</text>
<text x="219.8" y="112.6">25</text>
<text x="219.8" y="109.1">26</text>
<text x="229" y="108.5">PA9</text>
<text x="229" y="112.1">PA8</text>
<text x="54.7" y="114.4">PA2</text>
<text x="105.1" y="114.4">PB12</text>
<text x="170.7" y="115.6">NRST</text>
<text x="171.1" y="119.1">PF7</text>
<text x="183.3" y="116.1">17</text>
<text x="190.5" y="117.5">NRST</text>
<text x="190.5" y="114">PB11</text>
<text x="208.5" y="117.5">PB15</text>
<text x="210.5" y="114">PA8</text>
<text x="219.8" y="119.7">23</text>
<text x="219.8" y="116.1">24</text>
<text x="229" y="115.6">PB15</text>
<text x="229" y="119.1">PB14</text>
<text x="65.6" y="123.2" transform="rotate(-90 65.6 123.2)">PA3</text>
<text x="69.1" y="123.2" transform="rotate(-90 69.1 123.2)">PA4</text>
<text x="72.7" y="123.2" transform="rotate(-90 72.7 123.2)">PA5</text>
<text x="76.2" y="123.2" transform="rotate(-90 76.2 123.2)">PA6</text>
<text x="79.7" y="123.2" transform="rotate(-90 79.7 123.2)">PA7</text>
<text x="83.3" y="123.2" transform="rotate(-90 83.3 123.2)">PB0</text>
<text x="86.8" y="123.2" transform="rotate(-90 86.8 123.2)">PB1</text>
<text x="90.3" y="123.2" transform="rotate(-90 90.3 123.2)">PB2</text>
<text x="93.8" y="123.2" transform="rotate(-90 93.8 123.2)">PB10</text>
<text x="97.4" y="123.2" transform="rotate(-90 97.4 123.2)">PB11</text>
<text x="100.9" y="123.2" transform="rotate(-90 100.9 123.2)">VSS</text>
<text x="104.4" y="123.2" transform="rotate(-90 104.4 123.2)">VDD</text>
<text x="170.7" y="122.7">PF6</text>
<text x="208.5" y="124.6">PB13</text>
<text x="208.5" y="121.1">PB14</text>
<text x="219.8" y="123.2">22</text>
<text x="229" y="122.7">PB13</text>
<text x="64.2" y="129.7" transform="rotate(-90 64.2 129.7)">13</text>
<text x="67.7" y="129.7" transform="rotate(-90 67.7 129.7)">14</text>
<text x="71.3" y="129.7" transform="rotate(-90 71.3 129.7)">15</text>
<text x="74.8" y="129.7" transform="rotate(-90 74.8 129.7)">16</text>
<text x="78.3" y="129.7" transform="rotate(-90 78.3 129.7)">17</text>
<text x="81.8" y="129.7" transform="rotate(-90 81.8 129.7)">18</text>
<text x="85.4" y="129.7" transform="rotate(-90 85.4 129.7)">19</text>
<text x="88.9" y="129.7" transform="rotate(-90 88.9 129.7)">20</text>
<text x="92.4" y="129.7" transform="rotate(-90 92.4 129.7)">21</text>
<text x="96" y="129.7" transform="rotate(-90 96 129.7)">22</text>
<text x="99.5" y="129.7" transform="rotate(-90 99.5 129.7)">23</text>
<text x="103" y="129.7" transform="rotate(-90 103 129.7)">24</text>
<text x="170.7" y="126.2">PB2</text>
<text x="208.5" y="128.1">PB12</text>
<text x="219.8" y="126.7">21</text>
<text x="229" y="126.2">PB12</text>
<text x="63.7" y="140.8" transform="rotate(-90 63.7 140.8)">PA3</text>
<text x="67.2" y="140.8" transform="rotate(-90 67.2 140.8)">PA4</text>
<text x="70.7" y="140.8" transform="rotate(-90 70.7 140.8)">PA5</text>
<text x="74.3" y="140.8" transform="rotate(-90 74.3 140.8)">PA6</text>
<text x="77.8" y="140.8" transform="rotate(-90 77.8 140.8)">PA7</text>
<text x="81.3" y="140.8" transform="rotate(-90 81.3 140.8)">PB0</text>
<text x="84.8" y="140.8" transform="rotate(-90 84.8 140.8)">PB1</text>
<text x="88.4" y="140.8" transform="rotate(-90 88.4 140.8)">PB2</text>
<text x="91.9" y="140.8" transform="rotate(-90 91.9 140.8)">PB10</text>
<text x="95.4" y="140.8" transform="rotate(-90 95.4 140.8)">PB11</text>
<text x="87.1" y="166.1">PC14</text>
<text x="178.5" y="179.1">PF7</text>
<text x="195.2" y="179.6">1</text>
<text x="207.8" y="179.6">2</text>
<text x="88.9" y="183.7">PC15</text>
<text x="178.5" y="193.2">PF6</text>
<text x="195.2" y="193.7">1</text>
<text x="207.8" y="193.7">2</text>
<text x="376.9" y="196.3">PB2</text>
<text x="90.3" y="201.3">PF0</text>
<text x="90.7" y="219">PF1</text>
<text x="193.7" y="220.7">SWCLK/A14</text>
<text x="193.7" y="217.2">SWDIO/A13</text>
<text x="150.6" y="231.2">NRST</text>
<text x="87.5" y="234.8">VDDA</text>
<text x="373.5" y="238.8">PC13</text>
<text x="88.5" y="249">VSSA</text>
</g>
<g font-size="3.2">
<text x="340.4" y="46.3">A12</text>
<text x="361.1" y="44.5">GND</text>
<text x="369.9" y="46.3">3</text>
<text x="369.9" y="42.8">4</text>
<text x="348.1" y="48">GND</text>
<text x="361.1" y="51.6">GND</text>
<text x="361.1" y="48">GND</text>
<text x="369.9" y="53.3">1</text>
<text x="369.9" y="49.8">2</text>
<text x="340.4" y="56.9">B12</text>
<text x="348.1" y="58.6">GND</text>
<text x="361.1" y="55.1">GND</text>
<text x="209.3" y="64.6">GND</text>
<text x="219.8" y="63.2">39</text>
<text x="183.3" y="123.2">19</text>
<text x="190.5" y="124.6">F6G</text>
<text x="183.3" y="126.7">20</text>
<text x="190.5" y="128.1">PB2</text>
<text x="337.4" y="196.6">1</text>
<text x="349.6" y="196.6">2</text>
<text x="184.4" y="216">4</text>
<text x="184.4" y="219.5">3</text>
<text x="184.4" y="225.8">1</text>
<text x="184.4" y="223">2</text>
<text x="129.8" y="235.7" transform="rotate(-90 129.8 235.7)">2</text>
<text x="129.8" y="248" transform="rotate(-90 129.8 248)">1</text>
</g>
<g font-size="3.2" fill="#f00">
<text x="219.8" y="59.7">40</text>
<text x="209.3" y="61.1">V3.3</text>
<text x="212.4" y="68.2">V5</text>
<text x="219.8" y="66.7">38</text>
<text x="183.3" y="119.7">18</text>
<text x="190.5" y="121.1">F7V</text>
</g>
<g font-size="2.5" fill="#000080">
<text x="52.5" y="240.5">1K@100MHZ</text>
<text x="52.8" y="254.3">1K@100MHZ</text>
</g>
</svg>
